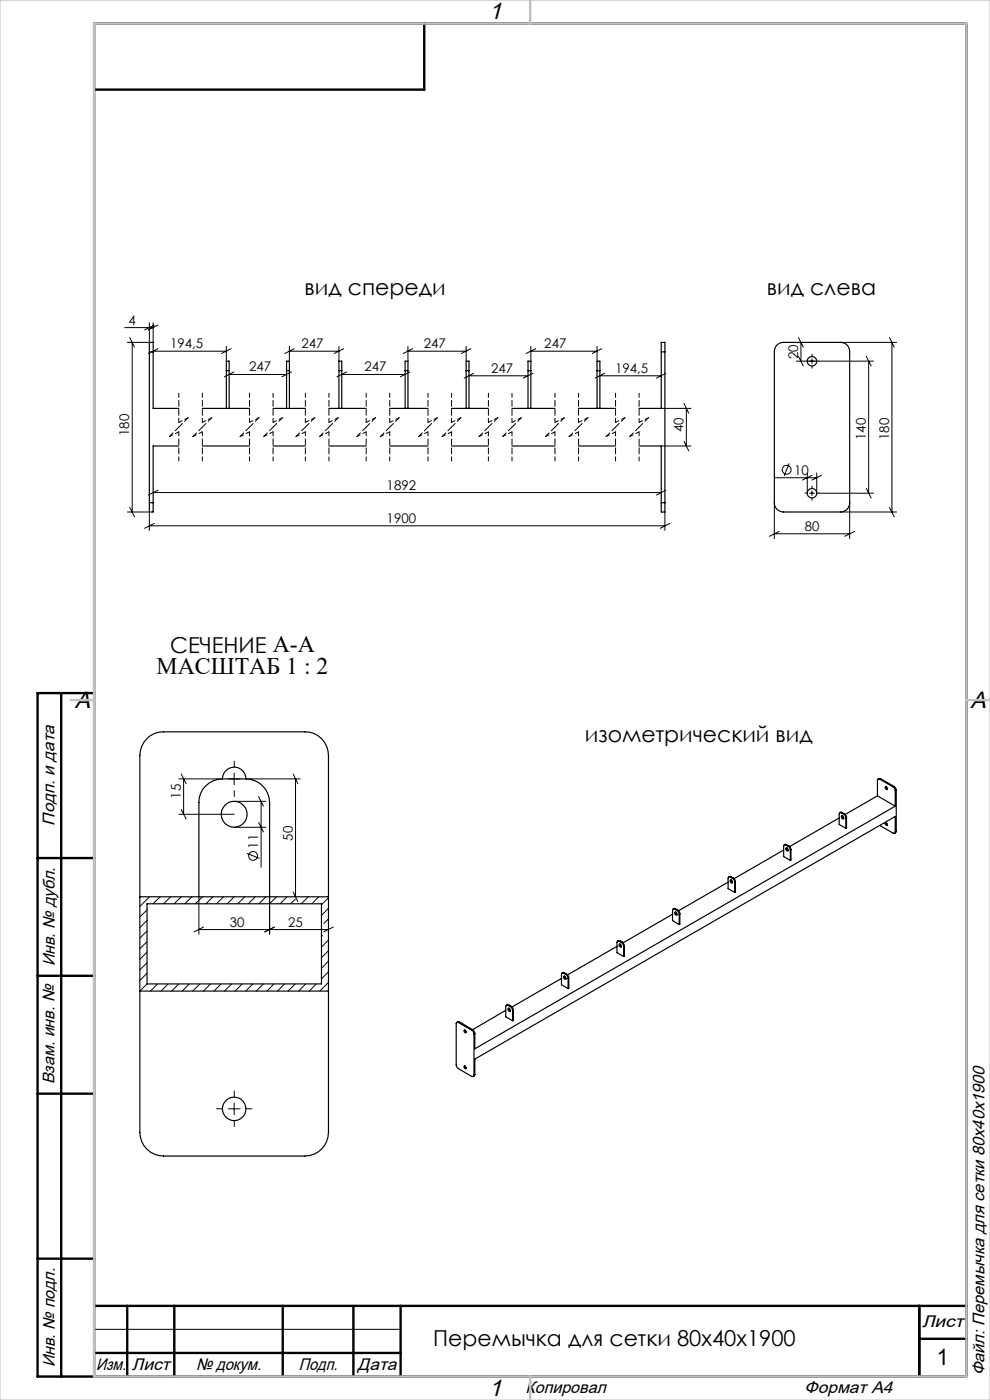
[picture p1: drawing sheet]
<svg xmlns="http://www.w3.org/2000/svg" width="210mm" height="297mm" viewBox="0 0 210 297" stroke-linecap="round" stroke-linejoin="round" font-family="sans-serif">
<g fill="none" stroke="#000" stroke-width=".21">
<path d="M26.5 69.5h6M27.5 71.6l1 2.1M28 72.6v36M31.7 68.5v4.1h-4.7M32.5 68.5v4.1M32.5 74.5h15.5M32.7 69l-2 1M33.5 69l-2 1M33.5 74l-2 1M48 73.5v3.1M48.6 79.4h12.2M49 74l-2 1"/>
<path d="M49.6 78.9l-2 1M61.4 73.5v3.1M61.4 74.5h10.5M61.8 78.9l-2 1M62.4 74l-2 1M71.9 73.5v3.1M72.5 79.4h13.4M72.9 74l-2 1M73.5 78.9l-2 1M86.5 74.5h12.4M86.5 73.5v3.1M86.9 78.9l-2 1"/>
<path d="M87.5 74l-2 1M98.9 73.5v3.1M99.5 79.7h12.5M99.9 74l-2 1M100.5 79.2l-2 1M112.6 74.5h14M112.6 73.5v3.1M113 79.2l-2 1M113.6 74l-2 1M126.6 73.5v3.1M127.2 79.7h13.1M127.6 74l-2 1"/>
<path d="M128.2 79.2l-2 1M141.3 79.2l-2.1 1M168.9 76.6h1.8M169.4 75.6l1 2M169.4 71.6l1 2.1M169.9 72.6v4M171.7 76.6h1.1M172.2 76.1v1M173.7 76.6h11.6M178.3 72.6h11.9M183.8 75.6l1 2M184.3 76.6v28"/>
<path d="M188.7 71.6l1 2.1M189.2 72.6v36M140.3 94.6h6.3M140.3 86.6h6.3M145.1 93.6l1 2M145.1 85.6l1 2.1M145.6 86.6v8M167.4 98.3l-1.1 2.7M27 108.6h4.7v3.9M27.5 107.6l1 2M31.7 111.5h109.3M32.5 104.5h107.8"/>
<path d="M32.7 111.1l-2 1M33.5 104l-2 1M141 108.6v3.9M141.3 104l-2.1 1M142.1 111.1l-2 1M164.3 106.6v7.7M164.3 113.2h15.9M164.4 101.3h8.8M165.3 112.7l-2.1 1.1M171.2 100.3v4.3M171.7 104.6h1.1M172.2 104.1v1"/>
<path d="M172.3 100.8l-2.1 1M173.2 100.3v4.3M173.7 104.6h11.6M174.3 100.8l-2.1 1M178.3 108.6h11.9M180.2 106.6v7.7M181.3 112.7l-2.1 1.1M183.8 103.6l1 2.1M188.7 107.6l1 2M38 172.8h11.7M38 165.2h7.9M38.5 171.7l1 2"/>
<path d="M38.5 164.2l1 2.1M38.9 165.2v7.6M48.4 165.2h2.5M49.7 170h6.7M49.7 175.5h6.7M49.7 164v2.5M53.4 165.2h10.3M54.9 169l1 2M54.9 174.5l1 2M55.4 170v14M62.2 164.2l1 2.1M62.7 165.2v25"/>
<path d="M31.2 193l-1.5 1.5M31.2 195.3l-1.5 1.5M31.2 197.5l-1.5 1.5M31.2 199.8l-1.5 1.5M31.7 190.2l-2 2.1M34 190.2l-1.5 1.5M36.2 190.2l-1.5 1.5M38.5 190.2l-1.6 1.5M40.7 190.2l-1.5 1.5M42.2 190.2v8M42.2 197.2h27.5M42.9 190.2l-1.4 1.5"/>
<path d="M43.2 196.7l-2 1M45.2 190.2l-1.5 1.5M47.4 190.2l-1.5 1.5M49.7 190.2l-1.5 1.5M51.9 190.2l-1.5 1.5M52.4 181l2.6 1.1M54.2 190.2l-1.5 1.5M56.4 190.2l-1.5 1.5M57.2 190.2v8M58.2 196.7l-2 1M58.7 190.2l-1.6 1.5M60.9 190.2l-1.5 1.5"/>
<path d="M62.2 189.2l1 2.1M62.7 190.7l-1.1 1M65.4 190.2l-1.5 1.5M67.6 190.2l-1.5 1.5M68.4 198.4l-.2 .3M69.7 190.5l-1.5 1.4M69.7 192.7l-1.5 1.5M69.7 194.9l-1 1M69.7 199.4l-1.5 1.5M70.7 196.7l-2 1M31.2 202l-1.5 1.5M31.2 204.3l-1.5 1.4"/>
<path d="M31.2 206.5l-1.5 1.5M31.2 208.7l-1.5 1.6M33.4 208.7l-1.5 1.6M35.7 208.7l-1.6 1.6M37.9 208.7l-1.5 1.6M40.1 208.7l-1.4 1.6M42.4 208.7l-1.5 1.6M44.7 208.7l-1.6 1.6M46.9 208.7l-1.5 1.6M49.1 208.7l-1.5 1.6M51.4 208.7l-1.5 1.6M53.6 208.7l-1.5 1.6"/>
<path d="M55.9 208.7l-1.5 1.6M58.1 208.7l-1.5 1.6M60.4 208.7l-1.5 1.6M62.6 208.7l-1.5 1.6M64.8 208.7l-1.4 1.6M67.1 208.7l-1.5 1.6M69.7 201.7l-1.5 1.5M69.7 203.9l-1.5 1.5M69.7 206.2l-1.5 1.5M69.7 208.4l-1.9 1.9M48.4 235.2h2.5M49.7 234v2.5"/>
<path d="M20 282h65"/>
<circle cx="166.9" cy="99.7" r=".95"/>
<circle cx="53.7" cy="181.6" r=".95"/>
</g>
<g fill="none" stroke="#000" stroke-width=".21" stroke-dasharray="15.2 1.3 1.3 1.3">
<path d="M171.3 76.6h-.5M172.3 75.6v-.5M172.3 77.6v.5M173.3 76.6h.5M171.3 104.6h-.5M172.3 103.6v-.5M172.3 105.6v.5M173.3 104.6h.5M47.2 165.2h-1.3M49.7 162.7v-1.2M49.7 167.7v1.3M52.2 165.2h1.2"/>
<path d="M47.2 235.2h-1.3M49.7 232.7v-1.2M49.7 237.7v1.3M52.2 235.2h1.2"/>
</g>
<g fill="none" stroke="#000" stroke-width=".21" stroke-dasharray="1.3 .6" stroke-dashoffset=".4">
<path d="M37.9 83.4v6.2M37.9 91.6v6.2M42.9 83.4v6.2M42.9 91.6v6.2M52.9 83.4v6.2M52.9 91.6v6.2M57.9 83.4v6.2M57.9 91.6v6.2M64.8 83.4v6.2M64.8 91.6v6.2M69.8 83.4v6.2M69.8 91.6v6.2"/>
<path d="M77.7 83.4v6.2M77.7 91.6v6.2M82.7 83.4v6.2M82.7 91.6v6.2M90.8 83.4v6.2M90.8 91.6v6.2M95.8 83.4v6.2M95.8 91.6v6.2M103.6 83.4v6.2M103.6 91.6v6.2M108.6 83.4v6.2M108.6 91.6v6.2"/>
<path d="M117.7 83.4v6.2M117.7 91.6v6.2M122.7 83.4v6.2M122.7 91.6v6.2M130.6 83.4v6.2M130.6 91.6v6.2M135.6 83.4v6.2M135.6 91.6v6.2"/>
</g>
<g fill="none" stroke="#000" stroke-width=".21" stroke-dasharray="1.3 .6" stroke-dashoffset=".5">
<path d="M35.9 92.6l2-1M37.9 89.6l2-1M40.9 92.6l2-1M42.9 89.6l2-1M50.9 92.6l2-1M52.9 89.6l2-1M55.9 92.6l2-1M57.9 89.6l2-1M62.8 92.6l2-1M64.8 89.6l2-1M67.8 92.6l2-1M69.8 89.6l2-1"/>
<path d="M75.7 92.6l2-1M77.7 89.6l2-1M80.7 92.6l2-1M82.7 89.6l2-1M88.8 92.6l2-1M90.8 89.6l2-1M93.8 92.6l2-1M95.8 89.6l2-1M101.6 92.6l2-1M103.6 89.6l2-1M106.6 92.6l2-1M108.6 89.6l2-1"/>
<path d="M115.7 92.6l2-1M117.7 89.6l2-1M120.7 92.6l2-1M122.7 89.6l2-1M128.6 92.6l2-1M130.6 89.6l2-1M133.6 92.6l2-1M135.6 89.6l2-1"/>
</g>
<g fill="none" stroke="#000" stroke-width=".21" stroke-dasharray="1.3 .6" stroke-dashoffset=".2">
<path d="M37.9 90.6l-2 2M39.9 88.6l-2 2M42.9 90.6l-2 2M44.9 88.6l-2 2M52.9 90.6l-2 2M54.9 88.6l-2 2M57.9 90.6l-2 2M59.9 88.6l-2 2M64.8 90.6l-2 2M66.8 88.6l-2 2M69.8 90.6l-2 2M71.8 88.6l-2 2"/>
<path d="M77.7 90.6l-2 2M79.7 88.6l-2 2M82.7 90.6l-2 2M84.7 88.6l-2 2M90.8 90.6l-2 2M92.8 88.6l-2 2M95.8 90.6l-2 2M97.8 88.6l-2 2M103.6 90.6l-2 2M105.6 88.6l-2 2M108.6 90.6l-2 2M110.6 88.6l-2 2"/>
<path d="M117.7 90.6l-2 2M119.7 88.6l-2 2M122.7 90.6l-2 2M124.7 88.6l-2 2M130.6 90.6l-2 2M132.6 88.6l-2 2M135.6 90.6l-2 2M137.6 88.6l-2 2"/>
</g>
<g fill="none" stroke="#000" stroke-width=".25">
<path d="M31.7 74.6v-2h.8v2M31.7 74.6h.8M31.7 74.6v32M32.5 74.6v12h5.4M48 78.6v-2h.6v2M48 78.6h.6M48 78.6v8M48.6 78.6v8M60.8 78.6v-2h.6v2M60.8 78.6h.6M60.8 78.6v8M61.4 78.6v8"/>
<path d="M71.9 78.6v-2h.6v2M71.9 78.6h.6M71.9 78.6v8M72.5 78.6v8M85.9 78.6v-2h.6v2M85.9 78.6h.6M85.9 78.6v8M86.5 78.6v8M98.9 78.6v-2h.6v2M98.9 78.6h.6M98.9 78.6v8M99.5 78.6v8"/>
<path d="M112 78.6v-2h.6v2M112 78.6h.6M112 78.6v8M112.6 78.6v8M126.6 78.6v-2h.6v2M126.6 78.6h.6M126.6 78.6v8M127.2 78.6v8M140.3 74.6v-2h.7v2M140.3 74.6v12h-4.8M140.3 74.6h.7M141 74.6v32"/>
<path d="M164.8 73.2l.7-.4 .7-.2h12.1a1.93 1.93 0 0 1 1.9 2v32a1.93 1.93 0 0 1-1.9 2h-12.1a1.93 1.93 0 0 1-1.9-2v-32l.1-.7zM171.2 76.6h2M37.9 94.6h-5.4v12M42.9 94.6h10M42.9 86.6h10M57.9 94.6h6.9M57.9 86.6h6.9M69.7 94.6h7.9M69.7 86.6h7.9M82.7 94.6h8.1M82.7 86.6h8.1M95.8 94.6h7.8"/>
<path d="M95.8 86.6h7.8M108.6 94.6h9.1M108.6 86.6h9.1M122.7 94.6h7.9M122.7 86.6h7.9M135.5 94.6h4.8v12M31.7 106.6v2h.8v-2M31.7 106.6h.8M140.3 106.6v2h.7v-2M140.3 106.6h.7M20 147v145M31.2 156.7a4.8 4.8 0 0 1 3.5-1.4h30a4.9 4.9 0 0 1 5 4.9v80a5 5 0 0 1-5 5h-30a5.1 5.1 0 0 1-5-5v-80a5 5 0 0 1 1.5-3.5z"/>
<path d="M47.2 165.2a2.5 2.5 0 0 1 2.5-2.5 2.5 2.5 0 0 1 2.5 2.5M47.2 165.2a5 5 0 0 0-5 5v20M47.2 165.2h5M52.2 165.2a5.1 5.1 0 0 1 5 5v20M166.7 179.2a.28 .28 0 0 0-.3 0 .28 .28 0 0 0-.2 .3v2.2l1.4 .8M166.7 179.9a.32 .32 0 0 1 .4 .2 .32 .32 0 0 1-.2 .4l-.2-.3zM166.7 179.2l.5 .3M166.8 179.9v.3l.4 .2M166.8 179.2h-.4M166.8 179.2h-.1M166.8 179.2l.5 .3M167 179.9l-.2 .1"/>
<path d="M167.2 179.5l.4 .5v.3M167.3 179.5l.4 .4 .1 .4M167.3 179.5h-.1M178 173.5l-10.5 6.1M178.5 172.4a.3 .3 0 0 0-.3 0 .3 .3 0 0 0-.2 .3v2.2l1.4 .8M178.5 172.4l.5 .3M178.5 173.1l.4 .2a.26 .26 0 0 1-.1 .4 .26 .26 0 0 1-.3-.3zM178.6 173.1l.1 .4 .3 .2M178.6 172.4l-.2-.1-.2 .1M178.6 172.4h-.1M178.6 172.4l.5 .2M178.8 173.1l-.2 .1"/>
<path d="M179 172.7l.4 .5v.3M179.1 172.6l.4 .5 .1 .4M179.1 172.6l-.1 .1M179.4 173.5v2.2M179.6 173.5h-.2M179.6 173.5v2.1l-.2 .1M186.1 168.8l-6.8 4M186.1 168.8l3.8 2.2M186.6 165.3a.3 .3 0 0 0-.3 0 .3 .3 0 0 0-.2 .3v3.2M186.6 175.1l2.8 1.6a.28 .28 0 0 0 .4 .1 .28 .28 0 0 0 .1-.3M186.6 165.3l2.8 1.6M186.8 165.2l-.5 .1"/>
<path d="M186.8 165.2l-.2 .1M186.8 165.2l2.8 1.6M187.8 167a.28 .28 0 0 1 .4 .1 .28 .28 0 0 1-.2 .4zM187.8 174.6a.28 .28 0 0 1 .4 .1 .28 .28 0 0 1-.2 .4zM188 166.9l.2 .5M188 174.6l.2 .4M189.4 166.9l.5 .8M189.6 166.8l.4 .4 .1 .4M189.6 166.8l-.2 .1M189.9 167.7v3.3M189.9 176.5v-3.3l-89.2 51.5v3.3M189.9 171l-89.2 51.5v-3.3"/>
<path d="M190.1 176.4v.2l-.3 .2M190.1 176.4l-.2 .1M190.1 167.6l-.2 .1M190.1 167.6v8.8M29.7 190.2h40M31.2 191.7h37v17h-37zM131.3 199.7a.28 .28 0 0 0-.3-.1 .28 .28 0 0 0-.1 .4v2.1l1.4 .8M131.3 199.7l.5 .3M131.5 199.6h-.5M131.5 199.6l-.2 .1M131.5 199.6l.4 .2M131.8 200l.3 .2 .2 .6"/>
<path d="M131.9 199.8l.4 .4 .1 .5M131.9 199.8l-.1 .2M142.7 194l-10.5 6M143.1 192.9a.28 .28 0 0 0-.3-.1 .28 .28 0 0 0-.1 .3v2.2l1.4 .8M143.1 193.5l.3 .1a.3 .3 0 0 1 .3 .3 .3 .3 0 0 1-.4 .3 .3 .3 0 0 1-.2-.5zM143.1 192.9l.5 .2M143.3 193.5l.1 .4 .2 .2M143.3 192.8h-.5M143.3 192.8l-.2 .1M143.3 192.8l.4 .2M143.4 193.5l-.2 .1M143.6 193.1l.4 .5 .1 .4"/>
<path d="M143.7 193l.4 .4 .1 .5M143.7 193l-.1 .1M144.1 194v2.1M144.2 193.9l-.1 .1M144.2 193.9v2.1l-.1 .1M154.4 187.1l-10.5 6.1M154.9 186.1a.28 .28 0 0 0-.3-.1 .28 .28 0 0 0-.2 .3v2.2l1.5 .8M154.9 186.7a.32 .32 0 0 1 .4 .2 .32 .32 0 0 1-.1 .4l-.3-.3zM154.9 186.1l.5 .2M155 186.7l.2 .4 .2 .2M155 186h-.4M155 186l-.1 .1"/>
<path d="M155 186l.5 .3M155.2 186.7l-.2 .1M155.4 186.3l.4 .5 .1 .3M155.5 186.3l.3 .2 .2 .6M155.5 186.3h-.1M155.9 187.1v2.2M156 187.1h-.1M156 187.1v2.1l-.1 .1M166.2 180.3l-10.5 6.1M167.6 180.3v2.2M167.8 180.3h-.2M167.8 180.3v2.2h-.2"/>
<path d="M29.7 210.3h40M97.2 216.9a.28 .28 0 0 0-.3 0 .28 .28 0 0 0-.1 .3v8.9l.4 .6 2.8 1.6a.3 .3 0 0 0 .4 .1 .3 .3 0 0 0 .1-.3M97.2 216.9l2.8 1.6M97.4 216.8l-.5 .1M97.4 216.8l-.2 .1M97.4 216.8l2.9 1.6M98.5 218.5l.2 .1a.28 .28 0 0 1 .2 .3 .28 .28 0 0 1-.3 .2 .28 .28 0 0 1-.2-.4zM98.6 218.5l.3 .5M100 218.5l.4 .4 .1 .5M100.3 218.4l.3 .5 .1 .3M100.3 218.4l-.3 .1M100.5 219.4v8.7"/>
<path d="M100.7 219.2l-.2 .2M107.3 214.3l-7 4.1M107.7 214a.32 .32 0 0 1 .5 .1 .32 .32 0 0 1-.1 .5l-.3-.3zM107.8 213.3a.3 .3 0 0 0-.4-.1 .3 .3 0 0 0-.1 .3v2.2l1.4 .8M107.8 213.3l.4 .2M107.9 213.9l.1 .3 .2 .3M107.9 213.2l-.5 .1M107.9 213.2l-.1 .1M107.9 213.2l.5 .3M108 213.9l-.1 .1M108.2 213.5l.4 .4 .1 .4M108.4 213.5l.3 .3 .2 .5"/>
<path d="M108.4 213.5h-.2M108.7 214.3v2.2M108.9 214.3h-.2M108.9 214.3v2.2h-.2M119.1 207.6l-10.5 6M119.5 207.2a.32 .32 0 0 1 .5 .1 .32 .32 0 0 1-.2 .4l-.2-.2zM119.6 206.5a.27 .27 0 0 0-.4-.1 .27 .27 0 0 0-.1 .3v2.2l1.4 .8M119.6 206.5l.4 .2M119.7 207.1v.3l.3 .3M119.7 206.4h-.5M119.7 206.4l-.1 .1M119.7 206.4l.5 .3"/>
<path d="M119.8 207.1l-.1 .1M120 206.7l.4 .4 .1 .5M120.2 206.7l.3 .3 .2 .5M120.2 206.7h-.2M120.5 207.6v2.1M120.7 207.5l-.2 .1M120.7 207.5v2.2h-.2M130.9 200.8l-10.5 6M131.3 200.3l.4 .1a.3 .3 0 0 1 .2 .3 .3 .3 0 0 1-.4 .3 .3 .3 0 0 1-.2-.4zM131.5 200.3v.4l.3 .2M131.6 200.3l-.2 .1M132.3 200.8v2.1"/>
<path d="M132.4 200.7l-.1 .1M132.4 200.7v2.1l-.1 .1M98.4 226.2h.3a.28 .28 0 0 1 .2 .4 .28 .28 0 0 1-.3 .1 .28 .28 0 0 1-.2-.4zM98.6 226.1l.3 .5M100.7 228l-.3 .4M100.7 228l-.2 .1"/>
<circle cx="172.3" cy="76.6" r=".99"/>
<circle cx="172.2" cy="104.6" r="1"/>
<circle cx="49.7" cy="172.7" r="2.75"/>
<circle cx="49.7" cy="235.2" r="2.5"/>
</g>
<g fill="none" stroke="#000" stroke-width=".5">
<path d="M90 5v14h-70M13 147v145M20 147h-12v145h197v-287h-185v287M8 182h12M8 207h12M8 232h12M8 267h12M20 277h185M27 277v15M37 277v15M60 277v15M75 277v15"/>
<path d="M85 277v15M195 277v15M20 287h65M195 284h10"/>
</g>
<path d="M0 0h210v297h-210z" fill="none" stroke="#c0c0c0" stroke-width=".21"/>
<path d="M20 5h185v287h-185zM112.5 0v5M15 148.5h5M205 148.5h5M112.5 292v5" fill="none" stroke="#c0c0c0" stroke-width=".5"/>
<g font-size="5">
<text x="103.7" y="4.1">1</text>
<text x="33.2" y="143">МАСШТАБ 1 : 2</text>
<text x="15.9" y="150.1">A</text>
<text x="205.9" y="150.1">A</text>
<text x="103.7" y="296.1">1</text>
</g>
<text font-size="4.8" x="198.8" y="289.6">1</text>
<g font-size="4.7">
<text x="64.6" y="62.7">вид спереди</text>
<text x="162.7" y="62.7">вид слева</text>
<text x="36.1" y="138.5">СЕЧЕНИЕ А-А</text>
<text x="124.1" y="157.4">изометрический вид</text>
<text x="91.9" y="285.6">Перемычка для сетки 80х40х1900</text>
</g>
<g font-size="3.6">
<text x="11.6" y="175.1" transform="rotate(-90 11.6 175.1)">Подп. и дата</text>
<text x="11.6" y="205" transform="rotate(-90 11.6 205)">Инв. № дубл.</text>
<text x="11.6" y="230" transform="rotate(-90 11.6 230)">Взам. инв. №</text>
<text x="195.6" y="281.6">Лист</text>
<text x="11.6" y="290" transform="rotate(-90 11.6 290)">Инв. № подл.</text>
<text x="20.4" y="290.6">Изм.</text>
<text x="28" y="290.6">Лист</text>
<text x="41.6" y="290.6">№ докум.</text>
<text x="63.4" y="290.6">Подп.</text>
<text x="75.9" y="290.6">Дата</text>
<text x="208.8" y="291.8" transform="rotate(-90 208.8 291.8)">Файл: Перемычка для сетки 80х40х1900</text>
<text x="111.5" y="295.6">Копировал</text>
<text x="170.7" y="295.6">Формат А4</text>
</g>
<g font-size="2.8">
<text x="27.3" y="68.8">4</text>
<text x="36.1" y="73.9">194,5</text>
<text x="63.9" y="73.9">247</text>
<text x="89.9" y="73.9">247</text>
<text x="115.5" y="73.9">247</text>
<text x="169.3" y="76.2" transform="rotate(-90 169.3 76.2)">20</text>
<text x="52.9" y="78.8">247</text>
<text x="77.3" y="78.8">247</text>
<text x="104.2" y="79.1">247</text>
<text x="130.5" y="79.1">194,5</text>
<text x="27.4" y="92.5" transform="rotate(-90 27.4 92.5)">180</text>
<text x="145" y="91.7" transform="rotate(-90 145 91.7)">40</text>
<text x="183.7" y="93.3" transform="rotate(-90 183.7 93.3)">140</text>
<text x="188.6" y="93.3" transform="rotate(-90 188.6 93.3)">180</text>
<text x="168.4" y="100.7">10</text>
<text x="82" y="103.9">1892</text>
<text x="82" y="110.9">1900</text>
<text x="170.7" y="112.6">80</text>
<text x="38.4" y="169.5" transform="rotate(-90 38.4 169.5)">15</text>
<text x="62.1" y="178.3" transform="rotate(-90 62.1 178.3)">50</text>
<text x="54.8" y="180" transform="rotate(-90 54.8 180)">11</text>
<text x="48.8" y="196.6">30</text>
<text x="61.1" y="196.6">25</text>
</g>
</svg>
